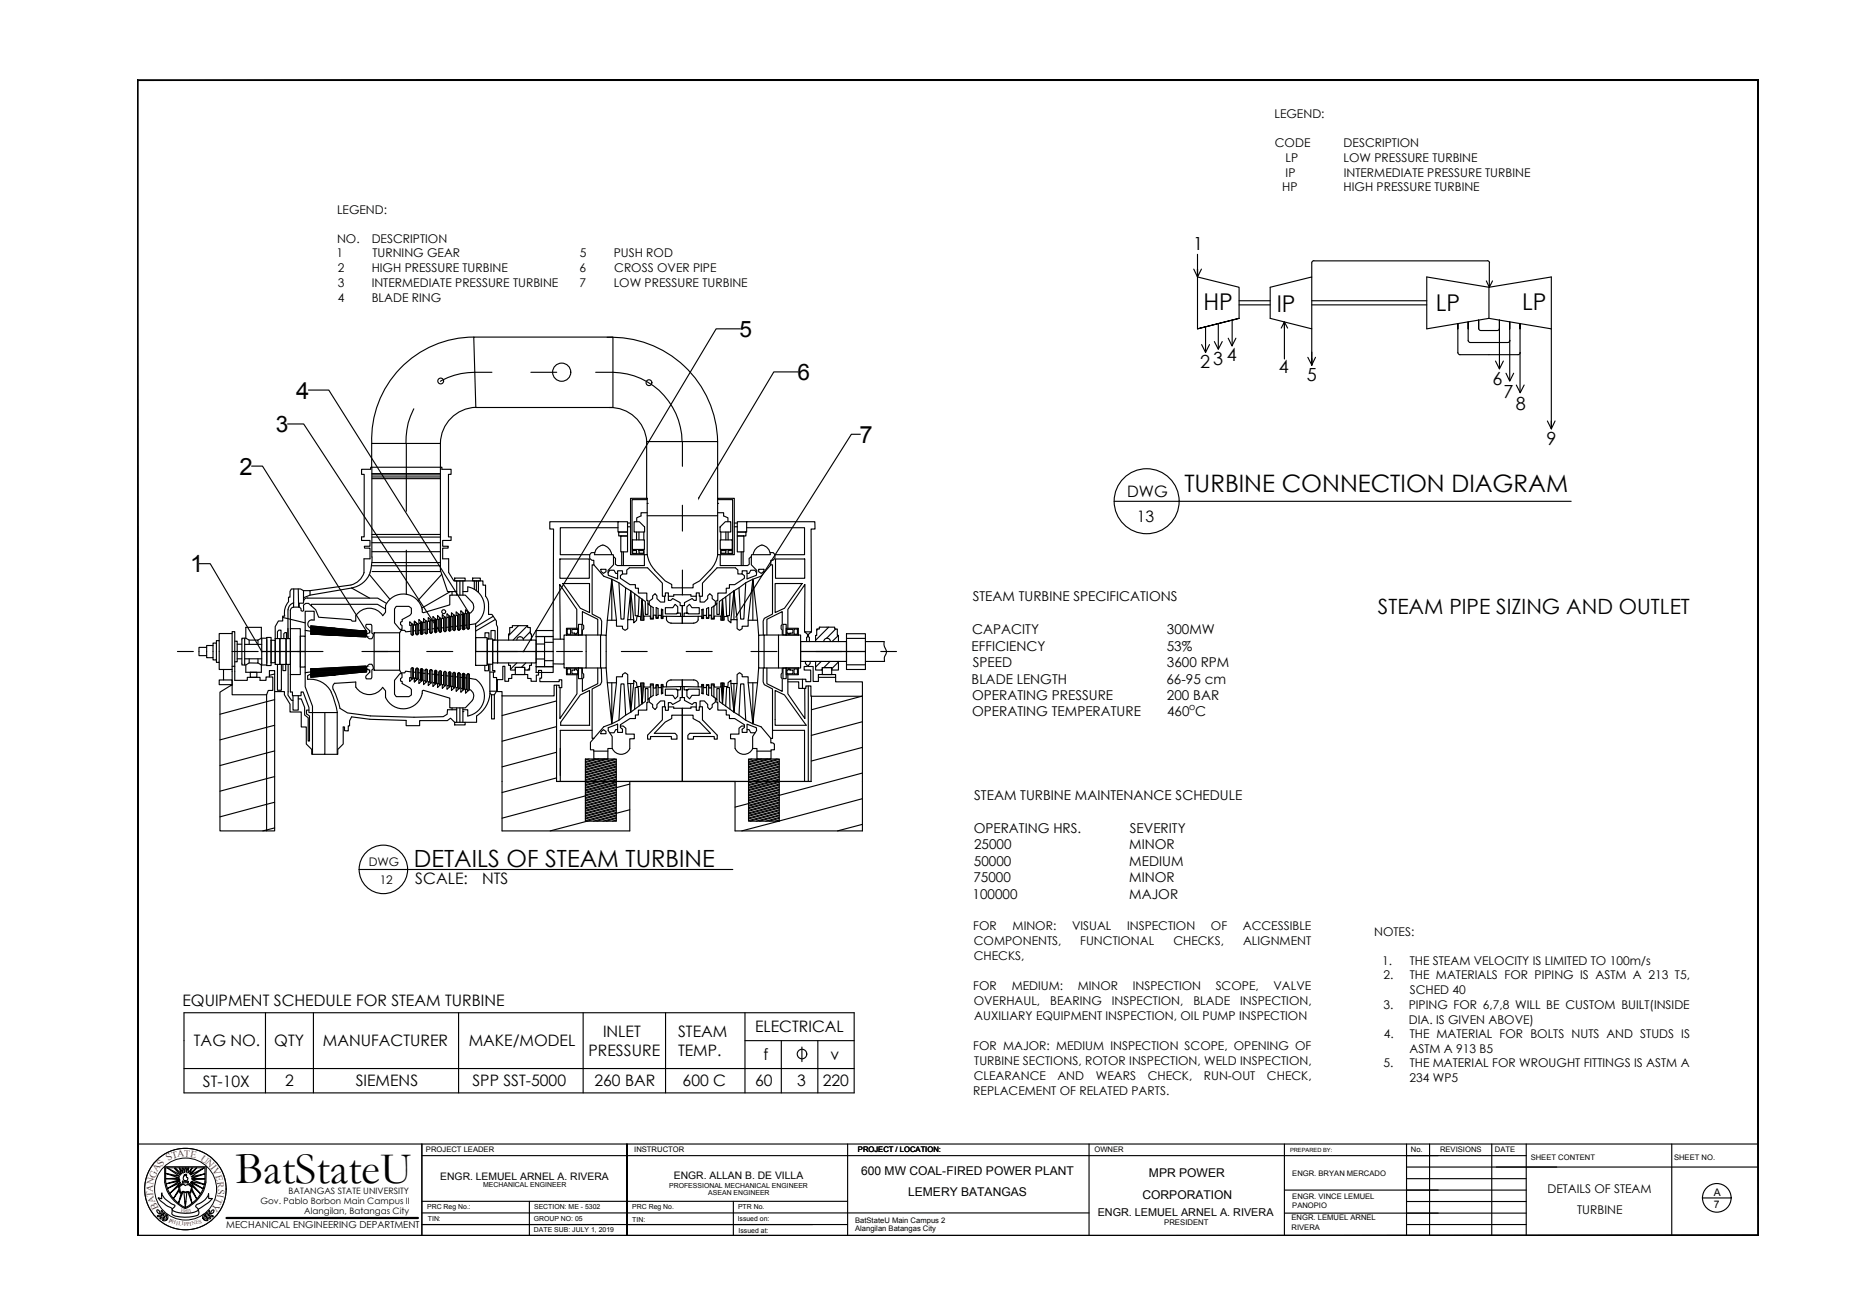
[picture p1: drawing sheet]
<svg xmlns="http://www.w3.org/2000/svg" width="420mm" height="297mm" viewBox="0 0 420 297" stroke-linecap="round" stroke-linejoin="round" font-family="sans-serif">
<!-- layer: WALL -->
<path d="M31 279.4h366.4l-.1-.2zM31.2 279.2h366.1l-366.3 .2zM31 18v261.4l.2-.2zM31 18l.2 .2v261zM31 18l.2 .2 366.2-.2zM31.2 18.2l366.2-.2-.1 .2zM397.4 18l-.1 .2 .1 261.2zM397.3 18.2l.1 261.2-.1-.2z" fill="#000" stroke="#000" stroke-width=".23"/>
<!-- layer: SHEET -->
<g fill="none" stroke="#000" stroke-width=".25">
<path d="M31 258.6h366.4M95.3 258.6v20.8M191.6 258.6v20.8M246.1 258.6v20.8M290.3 258.6v20.8M317.9 258.6v20.8M323.1 258.6v20.8M337.2 258.6v20.8M344.9 258.6v20.8M377.8 258.6v20.8M95.3 274.2h150.8M95.3 261.2h249.6"/>
<path d="M95.3 276.8h96.3M95.3 271.6h96.3M141.7 279.4v-20.8v20.8M165.7 271.6v7.8M290.3 274.2h54.6M290.3 269h54.6M317.9 266.4h27M317.9 263.8h79.5M317.9 276.8h27M317.9 271.6h27M384.7 270.8h6.5"/>
<circle cx="388" cy="270.8" r="3.2"/>
</g>
<!-- layer: 0 -->
<g fill="none" stroke="#000" stroke-width=".25">
<path d="M296.9 59h39.2M297 58.9l-.5 .3v.2v3.2M336.2 58.9l.4 .3v.2M336.6 59.4v5.5l.7-1.4M272.5 73.9v5.7M275.4 73.2v5.7M278.5 72.4v5.8M280 72v-7.1l-9.3-2.3v11.7l9.3-2.3-9.3 2.3M280 68.9h7.1M280 68h7.1M287.1 64.9l9.4-2.3v11.7l-9.4-2.3zM289.6 74.2l.7-1.4v8.4"/>
<path d="M290.3 74.2v-1.4l.7 1.4M296.5 68.9h26M296.5 68h26M296.5 74.3v8.3M329.5 74.3v-1.1v6.5M329.5 79.7l.2 .4 .3 .1h13.1l.3-.1 .2-.4M331.8 74.3v-1.5v4.2l.3 .4h8.7h.2l.3-.5M334.2 74.3v-2v2l.2 .4h4.3l.2-.5v-1.9v2M335.9 63.5l.7 1.4M336.5 64.9l-14-2.3v11.7l14-2.3v-7.1l14.1-2.3v11.7M336.5 72l14.1 2.3v22.6M341.2 74.3v-1.5v4.2"/>
<path d="M343.5 74.3v-1.1v6.5M36.1 274.3h.1l-.1-.4-.4-.4h-.2l.1 .6 .5 .3M36.1 275.3l.7-.2 .3 .1a.54 .54 0 0 1-1 .1zM36.5 269.8v1.2l-.7-.2M36.6 269.7a5.8 5.8 0 0 0 3 2.9l-.7 .9a6.3 6.3 0 0 0 5.9 .1v-.3l-.5-.5v-.4a3.9 3.9 0 0 0 2.8-2.6l.1 1.1h.8a7.7 7.7 0 0 1-3.1 2.4l.1 .8a.64 .64 0 0 1-.7 .7 7.9 7.9 0 0 1-5.4-.3l-.1-.2a1 1 0 0 0 .1-1.1 1 1 0 0 0-1-.5l-1.6-1.3-.6-.6h.2M36.6 274.8l-.5 .2-.5-.1a.79 .79 0 0 1 .9-.1M36.6 269.7h-.1M36.7 274.6a.72 .72 0 0 1-.2-1l.3 .5-.1 .6M36.8 275.7l.6-.2 .3 .2-.4 .3-.5-.1zM37.2 263.7v3.6a7.8 7.8 0 0 0 4.7 5.9 7.8 7.8 0 0 0 4.6-5.9l.1-3.6M37.2 275.1l.2-.5-.3-.5a.79 .79 0 0 0 .2 1M37.4 264a8 8 0 0 0 3 8l1.7 1"/>
<path d="M37.9 275.5v-.8l-.2-.1a.75 .75 0 0 0 .2 .9M40.4 268.8l-1.2 2.1 1.3-1.7M40.6 268.2a1 1 0 0 1 1.4-.2l.1-.2a.82 .82 0 0 1 1.1 .4h.1v.1l-.3 1.3-.4-.2-.7 .1a.62 .62 0 0 0-.9 .1l-.2-.1zM41.2 267v.3l.3 .1 1.1-.1v-.2l-1.4-.1M41.3 269.5l-.9 2.5 .6-2.3M41.3 267.6l-1 .4 .5 1.7 .5-.2 1.8 .2 .3-1.7-.2 .1-.7-.4M41.3 267.3v.4M41.7 265.5l.3 .3 .1-.4v.6l.4 .4a.57 .57 0 0 1-.9 .4 .57 .57 0 0 1 .1-1zM41.8 271.6h.2M41.8 271.7h.2M41.8 272h.2M41.8 271.9h.2"/>
<path d="M42.2 269.5l-.3 3.5-.3-3.4M42.5 267.3v.5M42.5 269.6l.9 2.4-.5-2.3M42.8 267.5l2.6 2.4-2.3-2.6 2.8 1.4-2.7-1.6 3 .7-2.8-1.1 2.9-.2-3-.1 3-1.1-3.1 .7 3-2-3.1 1.6 1.4-1.6-1.7 1.4 .6-1.4-.9 1.2 .1-1.2h-.1l-.4 1v-1h-.3l-.1 1-.3-1-.3 .1 .3 1.1-.9-1.2 .5 1.4-1.4-1.4-.2 .1 1.4 1.5-3-1.6 2.8 1.9-3.3-.7 3.3 1.1-3.1 .1 3.2 .3-3.2 .9 3.2-.6-2.9 1.7 3-1.4-2.4 2.5 2.6-2.2M43.4 268.7l1.1 2.3-1.3-2M45.9 275.5a.79 .79 0 0 0 .2-1l-.3 .5 .1 .5M46 275.6l.5 .3 .5-.1a.79 .79 0 0 0-1-.1M46.3 264a7.9 7.9 0 0 1-2.9 8l-.8 .6-.9 .4M46.5 275.1l.1-.1a.5 .5 0 0 0 0-.8l-.2 .6 .1 .3M46.7 275.2h.7l.2 .2a.63 .63 0 0 1-1-.1zM47.2 273.7l.1-.1a.72 .72 0 0 1-.2 1l-.1-.5zM47.2 274.8l.5 .2h.5a.79 .79 0 0 0-1-.2"/>
<path d="M47.7 274.3l-.1-.1a.61 .61 0 0 1 .7-.7l-.1 .6-.6 .3"/>
</g>
<!-- layer: stair -->
<g fill="none" stroke="#000" stroke-width=".23">
<path d="M37.2 263.7h9.4M37.4 264h8.9"/>
<circle cx="41.9" cy="268.8" r="9.2"/>
<circle cx="41.9" cy="268.8" r="7"/>
</g>
<!-- layer: texts -->
<path d="M51.2 275.3h43.3" fill="none" stroke="#000" stroke-width=".51"/>
<!-- layer: .1 -->
<path d="M141.7 258.6v20.8M119.6 271.6v7.8" fill="none" stroke="#000" stroke-width=".25"/>
<!-- layer: MAIN LINE -->
<g fill="none" stroke="#000" stroke-width=".25">
<path d="M270.7 57.5v5.1v-1.8v1.8l.8-1.8M107.1 76.2h31.4v15.9h-31zM107.1 76.2a23.1 23.1 0 0 0-23.1 24M137.2 76.3a24 24 0 0 1 25 23.5M167.3 74.3h-5.4l-43.6 72.9M269.8 60.8l.9 1.8M271.6 77.9l.9 1.8 .9-1.8M274.5 77.2l.9 1.8 .8-1.8M277.6 76.5l.8 1.7 .9-1.7M296.5 79.6v3v-1.5M338.9 74.3v9.1M341.2 77v9.1"/>
<path d="M343.5 79.7v9.1M65 95.8h3.6l30.9 47.1M69.7 88.2h4.6l31.8 50.4v3.3M93.5 92.4a15 15 0 0 0-1.7 7.8M107.6 92.1a8.3 8.3 0 0 0-8.1 8.1M111.2 84.2a22.7 22.7 0 0 0-10 1.1l-1.7 .9M120 84.2h5.8M134.6 84.2a21.6 21.6 0 0 1 10.2 1.4 15.9 15.9 0 0 1 9.3 14.2M137.7 92.1a8.3 8.3 0 0 1 8.5 7.7M154.2 99.8v5.6M180.4 84.1h-5.5l-17 28.5M194.5 98.2h-2.1l-25.9 40.9"/>
<path d="M295.6 80.8l.9 1.7 .8-1.7M338 81.6l.9 1.8 .9-1.8M340.4 84.4l.8 1.7 .9-1.7M342.7 87l.9 1.8 .9-1.8M349.7 95.2l.9 1.7M350.6 95.2v1.7l.9-1.7M56.9 105.4h2.4l23.5 37.3M84 107.1h15.5M84.1 107.4h15.4M84.1 107.8h15.4M84.1 108.2h15.4M91.8 100.2v15.4"/>
<path d="M139.7 117.9h-15.4v1.7h.8l-.1 22.9M139.7 117.9h2.1v2.4h-2.1zM139.7 119.3h-13.1v6.1h6.7M141.8 118.2h.7M141.8 119.1h.7M142.5 112.6h3.8v12.8h-3.8zM143.3 117.9h1.2l1.2 1.2v1.2h-2.4zM146.1 112.6v-12.8h16.1v12.8M146.3 112.9h-3.5v12.3h2.7v-1M146.3 115.9h-1.4v.7l-1 .5v.8M146.3 113.8h.1M146.3 116.6h15.9"/>
<path d="M154.2 114.2v5.9M162.2 112.6h3.8v12.8h-3.8zM162.2 112.9h3.4v12.3h-2.7v-1M162.2 115.9h1.3v.7l1 .5v.8M162.2 113.8h.1M163.9 117.9h1.3v2.4h-2.5v-1.2zM166 118.2h.6M166 119.1h.6M168.8 117.9v2.4h-2.2v-2.4h17.6v1.7h-.9l.1 23.2M168.8 119.3h13v6.1h-6.7M251.8 113.3h103.3M45 127.4h2.5l11.7 19.8"/>
<path d="M63.9 139.6l5.1 1.2M64.3 139.3h-.4v1.1h-1l-.7 1.2v2.8M65.1 137.8v6.6M65.2 136v-1h.3v-1.3l.3-.6h2.1l.7 .4v2.9h-1v.8M65.2 136a3.8 3.8 0 0 0-.9 3.2M65.6 138v4.1M66.3 137.2a.78 .78 0 0 0-.7 .9M66.4 137.2h1.3l.3 .4v.4l.3 .2 .3-.2v-1.2l.5-.4h.6l1.6 1.4 .7 1.7 7.3 .6 .3 .3h.8v-1.2M66.4 136.3a1.67 1.67 0 0 0-1.3 1.5M66.4 133.1v4.1M67.4 133.1l.1 4.1M68.6 133.5h1.5v1l-1.5 .6"/>
<path d="M69.5 135.2h15.9l1.9 1.2M69.6 135.2l-.7 .1-.3 .6M70.1 134.5l9.4-1.6 4 2.3M70.4 136.9v-.3h14.9l1.8 1.1M79.3 132.2l-9.2 1.3M79.3 132.2a4.2 4.2 0 0 0 3-2.7v-3.2h1.3v-2.4h-1.2v-.4h1.2v-1.3h-1.9v-.8h.6v-14.2h-.6v-1.1h2.1v-.5h16.1v.5h2.1v1.1h-.6v14.2h.6v.8h-2v1.3h1.3v.4h-1.3v2.4h1.4v3.1l1.2 1.9h6.5v1h.6v2.4l.7 1.3v.9M83.5 129.8l4.6 5.7M83.7 129.5a5.4 5.4 0 0 1-4.2 3.4M84 125.9v-25.7h15.5v28.7l1.6 4.8h2.1M84 122.7h15.5M84.1 125.9l-.1 1.8-.4 1.7M84.1 120.8h15.4"/>
<path d="M84.1 121.4h15.4M84.1 124.7h15.4M84.1 127.2h15.4M84.1 127.9h15.4M84.1 129.2h15.4M89.5 137.1h2.9l.6 .4v1.2l-.4 .4-1.7 .9v.5l-.4 .1v.6l.4 .2v.9h-.5l-1.2-1.5v-3.1zM91.8 124.4v10M99.8 140v2.7M99.8 129.8l-5.4 6M100.3 139.8l.3-.3 .3 .3M100.8 139.8v2.7M101.4 139.6l.2-.3 .3 .3"/>
<path d="M101.8 133.7l-6.5 3.8M101.9 139.6v2.8M102.2 133.7v.8M102.4 139.4h-.4v-.9l.7 .6v3.5M102.4 139.2l.4-.1 .1 .2v3l-.2 .2-.3-.2zM102.8 130.7h2.3v.6h-2.3zM103.2 131.3v3.2M103.4 139.1l.3-.2 .3 .2M103.9 131.3v3.2M104 139.1v3.1M104.5 138.9h-.3v-.9l.5 .6v3.7M104.5 138.8l.4-.1 .1 .2v3.2l-.2 .2-.3-.3z"/>
<path d="M104.6 133.7h1.1v-1a4.6 4.6 0 0 1 3.7 3.5 4.6 4.6 0 0 1-1.9 4.8M104.6 131.3v3.2M105.5 138.7v3.2M106.1 138.7a1.63 1.63 0 0 0 .6-2.5l-1.5-1.7h-3.5v2.2l-6 1.8-.3-.1a4.3 4.3 0 0 0-3.5-4.1 4.3 4.3 0 0 0-4.8 2.6v1.5l-.6 .7a3.6 3.6 0 0 0-6.1 .1M106.1 138.7l-.3-.3-.2 .3h-.4v-.9l.6 .6v3.8M106.8 130.7h1.8v.6h-1.8zM107.2 131.3v1.9M107.7 131.3v2.3M108.1 131.3v2.6M110.4 136.9v2h.8l1 1.5v.8l.3 .5v3.6M111.5 139.3l-4 2.4M126.5 126.4h6.7v4.3h-6.7z"/>
<path d="M127.2 131.9h6v6.6l-2-1zM134.2 127.7h-.4v11.1l1.9 1 .3 .6-.1 3.2M134.2 127.7l2.3 2.6 3.4 1.4 5.2 3.8M134.4 124.9h-.7l-.4 .5v.8l.5 .5h.4v1M135.8 128.7h1.2v.5l-.6 .4-.6-.4zM136.2 123.2a2.56 2.56 0 0 1 2.1 2.2M136.3 123.2a2.22 2.22 0 0 0-1.9 2.2h4.2l.1 .4 .4 .4v1.4l.4 .2h6.1v-2.4M137.4 129.5l.4-.6h1l.4 .7h.4M138.3 130.9l1 9.3M138.7 125.8v1.9l-1.3 1.2 .1 1.1 2.1 .9v-1.9h1.1v.8h1v-.9l.6-.5h4.1l3.3 3.4v3h.7v-.8h.7v.8h1.2v-.3h3.8v.3h1.3v-.8h.6v.8h.8v-3l3.3-3.4h4.1l.6 .5v.9h.9v-.8h1.1v1.9l2.2-.9v-1.1l-1.2-1.2v-1.9M139.8 120.3h2v.9h-2zM139.9 131.7l.4 8.3h.7l.4-7.1"/>
<path d="M140.3 121.2h1.5v3.6h-1.5zM140.5 124.8v3M140.7 129.8l-.5 .3v.6l2.2 1.5h1.2v.8h.7v1.1h1.9v1.7l.2-.1v.7M140.9 124.8v3M142.6 133.6l.6 6.5M142.9 122h2.7v2.2h-2.7zM143 124.5h.9v.6h-.9zM143.4 134.2l.2 5h.6l.3-4.2M143.9 120.3v1.7M143.9 124.2v.3M144.4 124.5h1.1v.6h-1.1zM144.4 120.3v1.7"/>
<path d="M144.4 124.2v.3M145.1 135.5l.8 .5v2.9h.5v-2.5l.7 .6M145.1 135.5l.4 4.7M145.5 120.3v1.7M146.3 125.4l.5 1.6 .8 1.4 2.7 2.9 1.5 .8v.8h2.4M147.1 137l.5 .3v2.5h-.5zM148.3 137.3l.4 .3v2.1h-.4zM149.5 137.7l.3 .1v2h-.3zM150.2 134.8v1.3h-.9l-.8-.8v-.6l-.4-.5-.6 .5v.6l-.8 .6v.8M150.6 139.3h7.2M151.1 134.8v.9h.5l.4-.4 1.7 .9v.7h.5v4M153.2 138.6v-1.4l-.6-.6-.5 .8h-1.7v1.4h2.6v-.2h.8v.8"/>
<path d="M154.2 128.9v5.6M155.3 138.6v-1.4l.5-.6 .6 .8h1.6v1.4h-2.5v-.2h-.9v.8M157.4 134.8v.9h-.5l-.5-.4-1.7 .9v.7h-.5v4M158.2 134.8v1.3h1l.7-.8v-.6l.5-.5 .6 .5v.6l.7 .6v.8M158.6 137.8l.3-.1v2.1h-.3zM159.7 137.6l.5-.3v2.4h-.5zM160.5 128.9l-2.4 2.4-1.5 .8v.8h-2.4M160.8 137.3l.5-.3v2.8h-.5zM162.2 125.4l-.7 2.1-1 1.4M162.8 122h2.7v2.2h-2.7zM162.9 124.5h1.2v.6h-1.2zM162.9 120.3v1.7"/>
<path d="M163.3 135.5l-.7 .5v2.9h-.6v-2.5l-.7 .6M163.3 135.5l-.3 4.7M164.1 120.3v1.7M164.1 124.2v.3M164.6 124.5h.9v.6h-.9zM164.6 120.3v1.7M164.6 124.2v.3M165 134.2l-.1 5h-.7l-.2-4.2M165.9 133.6l-.7 6.5M166.6 120.3h2v.9h-2zM166.6 121.2h1.5v3.6h-1.5zM167.5 124.8v3"/>
<path d="M167.7 129.8l.5 .3v.6l-2.2 1.5h-1.1v.8h-.8v1.1h-1.9v1.7l-.2-.1v.7M168 124.8v3M168.5 131.7l-.4 8.3h-.7l-.4-7.1M170.2 130.9l-1.1 9.3M171 129.5l-.4-.6h-.9l-.4 .7h-.5M171.5 128.7h1.1v.5l-.5 .4-.6-.4zM172.2 123.2a2.22 2.22 0 0 1 1.9 2.2h-4.2l-.1 .4-.5 .4v1.4l-.3 .2h-6.2v-2.4M172.2 123.2a2.56 2.56 0 0 0-2 2.2M174 124.9h.8l.3 .5v.8l-.4 .5h-.5v1M174.2 127.7h.4v11.1l-1.9 1-.2 .6v3.2M174.2 127.7l-2.2 2.6-3.5 1.4-5.2 3.8M175.2 131.9h6.1l-4 5.6-2.1 1z"/>
<path d="M175.3 126.4h6.6v4.3h-6.6zM40.1 147.3h3.6M45 146.3h1.7v1.9h-1.7zM46.7 146.3v-.4h1.4v2.8h-1.4v-.5M48.1 145.9v-.5h.8v3.8h-.8v-.5M48.9 145.4v-.6h.6v4.9h-.6v-.5M49.5 144.8v-1.6h3v4.1M50.5 151.3v2.4h2v1.1l-2.8 1.7v31.3h10.6M50.5 153.7h-1v1.1h3M52.5 143.2v-.4h.6v11h2.8v-.7h2.9v.7h1.3v-.8h1.6v3.1h-1.1l-.3 1h-7.8v-5.8M52.5 147.3v4h-3v-1.6M52.5 154.9l-.4 .1"/>
<path d="M52.5 150.6h.6M52.5 147.3h5.8M53.1 144.9h.5v4.7h-.5M53.6 145.6h1M53.6 148.9h1M55.3 144.3v6M55.3 145.7h3.9M55.3 148.9h3.9M55.6 144.3h-.9v6h.9M56.3 144.7h2v1M56.3 148.9v1l-.7 .4v1.7h3.5v-1.7l-.8-.4M56.6 152h1.5v1.1h-1.5z"/>
<path d="M58.3 144.7l.8-.4v-2.5h-3.5v2.5l.7 .4v1M58.3 148.9v1h-2M59.1 144.3h1.2M59.1 150.3h1.2M59.2 144.3v3h1.1v-2.7M60.3 144.1h1v3.2h-1zM60.3 149.9v-2.6h-1.1v3M60.3 147.3h1v3.2h-1zM60.9 153v-1.4h1.2v4.7M61.3 144.7h.9v2.6h-.9zM61.3 147.3h.9v2.5h-.9zM62.1 158.2l-12.4 3.3"/>
<path d="M62.1 156.3h2.2v.8l1.2 2.1v1.8h2.6v3.3h1.1v3.9l1.3 1.2v1.1h2.9v-9.3M62.1 156.3v31.5h-1.8v-30.7M62.1 152.4l-1.2 .3M62.2 144.4h1.1v2.9h-1.1zM62.2 147.3h1.1v2.9h-1.1zM62.7 144.4v-1.6l.3-.3h.5v1.9M62.7 150.2v5.8h.9v-5.8M63.3 144.4h1.4v2.9h-1.4zM63.3 147.3h1.4v2.9h-1.4zM63.9 150.2v1.4h.7v-1.4M64.1 144.4v-1.1l.3-.3h.3v1.4M64.7 144.4h.9v2.9h-.9z"/>
<path d="M64.7 147.3h.9v2.9h-.9zM65.1 142.1v2.3M65.1 150.2v6.9l.8 1.2h.3v2.2h1.2v-3.2M65.6 142.1h2.3v5.2h-2.3zM65.6 147.3h2.3v5.2h-2.3zM66.2 157.3v1M67.2 147.3h5.8M67.4 158h.7l.7 1.9v1.7l.9 .7v5.2h.2v-5.7l-.6-.4v-.9h.5M67.9 143.8h1.1v3.5h-1.1zM67.9 147.3h1.1v3.5h-1.1zM69 150.8v1.3M69 142.5l1.2 .2"/>
<path d="M69.6 153.6a5.3 5.3 0 0 1 5.3 2.9M70.2 152.4l-.7 .3v.9M70.2 151.9l-1.2 .2v3.1l1.6 4.4v1.5h-.8v-1.2l-1.3-3.5h-.5v.9h-1.9v-.9h-.5v-3.9M70.5 140.2h.5v-2h-2v5.6M70.5 140.1a.95 .95 0 0 0-.9 .8 .95 .95 0 0 0 .7 1.1M74.9 156.5l.9 2.5 .4 2M75.7 154.4a1.3 1.3 0 0 0-.1 2l.7 1.8 .5 1.9M75.7 154.5l4.7-.3v1.2M80.4 155.3a3.6 3.6 0 0 0 6.1 .1l.6 .8v1.5M81.8 147.3h5.9M82.8 141.1h1.1l.1 .3v1.7l.4 .2-.4 1.1h-.5l-.6-.5v-.6l.7-.3v-.4l-.9-.8zM82.9 143.3v-.6l-12.7-1.2v1.8l12.7 .6"/>
<path d="M82.9 150.7l.6-.5h.5l.3 .5 .1 .5-.4 .2v1.7l-.1 .4h-1.1l-.1-.7 .9-.9v-.4l-.7-.2zM82.9 150.7l-12.7 .5v1.9l12.7-1.3v-.5M84.6 143h5.7v4.3h-5.7zM84.6 147.3h5.7v4.2h-5.7zM87.1 157.7a4.3 4.3 0 0 0 4.8 2.5 4.3 4.3 0 0 0 3.5-4l.3-.2 6 1.8v2.2h3.5l1.5-1.6M90.3 151.5l.3 .6h.9l.2-.4 1.2 .2M90.4 152.3h.5v.9l-.4 .2v.6l.4 .1v.4l1.7 1 .4 .4v1.2l-.6 .4h-2.9l-.3-.6v-3.1zM92.9 143.3v-1.9h-.3v-.9l.6 .6v2.5M92.9 142.7l-1.2 .1-.2-.3h-.9l-.3 .6M92.9 141.4l.3-.3 .3 .3M92.9 143.3l.3 .3 .3-.3M92.9 153.2l.3 .3 .3-.3"/>
<path d="M92.9 151.2l.3-.3 .3 .3M93.2 151v2.5l-.6 .6v-.9h.3v-2M93.4 141.4v1.9M93.4 151.2v2M93.4 151.9l.6 .1M93.7 140.4v.9h.3v1.9v-1.9h-.3v-.9l.5 .6zM94 151.3v2h-.3v.9l.5-.6-.5 .6v-.9h.3zM94 142.6h-.6M94 141.2l.3-.2 .2 .2v2M94 143.2l.3 .3 .2-.3M94 153.3l.3 .3 .2-.3M94 151.3l.3-.3 .2 .3v2"/>
<path d="M94.2 141v2.5M94.2 151.1v2.5M94.5 152.1h.5M95 140.9h-.3v-.9l.6 .6v2.8M95 153.6l.3 .3 .3-.3M95 151.4l.3-.2 .3 .2M95 142.5h-.5M95 140.7l.4-.1 .2 .3v2.2l-.3 .3-.3-.3zM95.3 151.2v2.8l-.6 .5v-.8h.3v-2.2M95.6 151.5v2.2M95.6 152.2h.5M96.1 140.7l.2-.3 .3 .3"/>
<path d="M96.1 143l.2 .3 .3-.3M96.1 143v-2.3h-.4v-.9l.6 .6v2.9M96.1 142.4h-.5M96.1 151.4l.4-.1 .1 .3v2.3l-.3 .2-.2-.2zM96.3 151.3v2.9l-.6 .6v-.9h.4M96.4 147.3h5.9M96.6 140.7v2.3M96.6 152.3l.5 .1M97.1 140.4l.3-.2 .3 .2v2.5M97.1 142.9l.3 .2 .3-.2M97.1 140.5h-.3v-.9l.6 .6v3M97.1 140.5v2.4"/>
<path d="M97.1 142.2l-.5 .1M97.2 151.5l.3-.1 .2 .3v2.4l-.3 .3-.3-.3zM97.4 151.4v3l-.6 .6v-.9h.3M97.7 152.4h.5M98.2 140.2l.3-.2 .2 .2M98.2 140.3v2.4l.3 .3 .2-.3M98.2 140.3h-.4v-.9l.6 .6v3M98.2 154.3l.3 .3 .2-.3M98.2 151.8l.3-.3 .2 .3M98.2 142.1l-.5 .1M98.4 151.6v3l-.6 .6v-.9h.4v-2.5M98.7 142.7v-2.4v2.4"/>
<path d="M98.7 151.8v2.5v-2.5M98.7 152.5l.5 .1M99.2 140v2.7M99.2 142l-.5 .1M99.2 140l.3-.3 .3 .3M99.2 142.6l.3 .3 .3-.3M99.2 140h-.3v-.9l.6 .6v3.2M99.2 154.5l.3 .3 .3-.3M99.5 151.6v3.2l-.6 .6v-.9l.3 .1M99.8 151.9v2.7M99.8 152.7h.5M99.8 151.9l-.3-.3-.3 .3v2.7"/>
<path d="M100.3 142.5v-2.7h-.3v-.9l.6 .6v3.3M100.3 141.9h-.5M100.3 142.5l.3 .3 .3-.3M100.3 154.7l.3 .3 .3-.3M100.3 152l.3-.2 .3 .2M100.6 151.8v3.2l-.6 .6v-.8h.3v-2.7M100.8 152.1v2.7M100.8 152.7l.5 .1M101.3 142.4v-2.8h-.3v-.9l.6 .6v3.4M101.3 141.8h-.5M101.4 142.4l.2 .3 .3-.3M101.4 155l.2 .2 .3-.2"/>
<path d="M101.4 152.1l.2-.3 .3 .3M101.6 151.9v3.4l-.6 .5v-.8h.3v-2.9M101.9 152.1v2.9M101.9 152.9h.5M102.4 155.2l.3 .2 .2-.2M102.4 141.6l-.5 .1M102.7 152v3.5l-.7 .6v-.9h.4v-2.9l.3-.3 .2 .3v2.9M102.9 153h.5M103.4 142.2l.3 .3 .3-.3M103.4 142.2v-3.1h-.3v-.8l.6 .6v3.6M103.4 141.5l-.5 .1M103.5 152.2l.3-.1 .2 .3v3l-.3 .3-.3-.3z"/>
<path d="M103.7 152.1v3.6l-.6 .6v-.9h.3M104 153.1l.5 .1M104.5 141.4l-.5 .1M104.5 152.4l.4-.1 .1 .2v3.1l-.2 .3-.3-.3zM104.7 152.2v3.7l-.5 .6v-.9l.3 .1M105 153.2l.5 .1M105.5 152.6v3.3M105.5 141.3l-.5 .1M105.6 141.9l.2 .3 .3-.3M105.6 155.9l.2 .2 .3-.2a1.62 1.62 0 0 1 .6 2.4M105.6 152.6l.2-.3 .3 .3M105.8 152.4v3.7l-.6 .6v-.9l.4 .1"/>
<path d="M106.1 153.3a3.2 3.2 0 0 1 3.1 2.3 4.6 4.6 0 0 1-3.5 6.2M106.1 141.2l1.4-.2v6.3M106.1 152.6v3.3M107.5 144.1h2.6v3.2h-2.6zM107.5 147.3h2.6v3.1h-2.6zM109.6 144.1v-1.1h.9v1.4h-.4M110.1 144.4h1.3v2.9h-1.3zM110.1 147.3h1.3v2.9h-1.3zM110.4 150.2v1.4h-.8v-1.2M110.7 150.2v6.2M110.8 156.4a6.6 6.6 0 0 1-3.1 5.4M111 144.4v-1.9h.9v2.2h-.5"/>
<path d="M111.1 157.1v5.4h.6v-5.4M111.1 147.3h5.9M111.4 144.7h1.1v2.6h-1.1zM111.4 147.3h1.1v2.6h-1.1zM111.4 150.2v1.4h.5v.3h-1.2M111.5 151.9v1.3h.7v3.1h-1.5M111.9 140l-4.4 2.7M112.2 156.3l-.5 .8h-.6l-.4-.4M112.5 144.7h8.7v2.6h-8.7zM112.5 147.3h8.7v2.6h-8.7zM113.5 157.3v30.5h28.8v-11.1h23.8v11.1h28.8v-30.4M113.6 150.6h.5v3.4h.8v-.6h.8v-.9h3.6v.9h.7v.6h1.2v-1.4h.5v-1h.7v1.7h-.4v.8h4.4v-.4h.6v1.7h-.6v-.5h-1.2v2.4h-11.7v-1h-1.1v-2.7h1.2z"/>
<path d="M114.9 144.7v-1.4h.3v-1.4h.6v-.5h3.5v.5h.6v1.4h.2v1.4M114.9 149.9v.5h.5v1.1h1.1v-.6h2.1v.6h1.1v-1.1h.4v-.5M116.5 150.9h2.1v1.6h-2.1zM116.8 144.7a.74 .74 0 0 1 .8-.8 .74 .74 0 0 1 .7 .8M116.8 149.9l-1.4 1.4M117.2 141.4l-2.3 2.3M118.8 149.9l-1 1M119.2 141.4l-3.2 3.3M119.7 151l-.4 .5M119.9 142.8l-1.6 1.6M120.1 144.6l-.1 .1M121.2 143.9h3.8v3.4h-3.8z"/>
<path d="M121.2 142.5h3.8v1.4h-3.8zM121.2 147.3h3.8v3.4h-3.8zM121.2 150.7h3.8v1.3h-3.8zM121.2 145.6h1.9M121.2 149h1.9M123.1 143.9v6.8M123.1 145.2h1.9M123.1 149.4h1.9M125 144.5h2.5v5.6h-2.5M125.8 147.3h5.8M125.8 158.5l-12.3 3.3M125.8 154.9v21.8h57.5l.1-19.3"/>
<path d="M127.5 144.5v-.9h5v7.4h-5v-.9M128 142h2.7v1.6h-2.7zM128 151h2.7v1.5h-2.7zM128.2 142.2h.8v1.2h-.8zM128.2 151.2h.8v1.2h-.8zM129.3 142.3h1.3v.8h-.3v.3h-.4v-.3h-.6zM129.3 151.5h.6v-.3h.4v.3h.3v.8h-1.3zM130.4 142v-4.2l-3.9-5.7 .1 12.4M130.4 152.5v4.3l-3.9 5.6 .1-7M130.7 141.1h.8v2.5h-.8zM130.7 151h.8v2.4h-.8zM131.6 143.6v-1.1l.3-.3v-.8l-.3-.3v-2.8l3.5 1.7v3.6"/>
<path d="M131.6 151v1.1l.3 .3v.8l-.3 .3v2.8l3.5-1.7v-3.6M132.5 143.6h3.2v7.4h-3.2M135.7 143.6h1.3v7.4h-1.3M135.9 151l.1 3.1-.3 .7-1.9 .9v11.2h.4M137 151l.3 3.3h2v-1.3h1.4v-.5l.6-.4 .6 .4v2h1.3v-.7l.7 .5v.9h.9v-.8h.7v.9h1.5v-.7h.7v.9h.6v-.7h.5v.6h.7v-.7h.3v.6h.8v-.9a1.13 1.13 0 0 1 1.1-.7M137.3 140.2l1-9.3v9.3M137.3 154.3l1 9.3v-9.3M139.3 154.3l-1 9.3M140.4 147.3h5.9M141.9 140.1l.7-6.5v6.5M141.9 154.5l.7 6.5v-6.5M143.2 154.5l-.6 6.5"/>
<path d="M144.5 159.6l-.3-4.2h-.6l-.2 4.9M144.8 140.1l.3-4.6v4.7M145.1 154.4v4.7l-.3-4.7M145.1 159.1l-5.2 3.7-3.4 1.5-2.3 2.6M145.5 154.4l-.4 4.7M146.4 158.1v.7h-.2v1.7h-1.9v1.1h-.7v.8h-1.2l-2.2 1.4v.7l.5 .3v.8h-1.1v-1.9l-2.1 .8v.6l.3 .6h1l.4-.8h.4M146.7 157.8v.9l.8 .6v.6l.6 .5 .4-.5v-.6l.8-.8h.9v1.3M147.1 154.8h.5v2.4l-.5 .4zM147.1 157.6l-.7 .5v-2.4h-.5v2.9l-.8 .5M148.3 154.9h.4v2.1l-.4 .2zM149.5 154.8h.3v1.9l-.3 .2zM150.6 155.3h7.2"/>
<path d="M151.6 140.9h5.2M151.6 153.7h5.2M151.7 140.8a1.13 1.13 0 0 1-1.1-.7v-.8h-.8v.5h-.3v-.7h-.7v.7h-.5v-.7h-.6v.9h-.7v-.7h-1.5v.9h-.7v-.8h-.9v.9l-.7 .5v-.7h-1.3v2l-.6 .4-.6-.4v-.5h-1.4v-1.4h-2l-.3 3.4M153.8 155.2v.8h-.8v-.2h-2.6v1.4h1.7l.5 .8 .6-.6v-1.4M154.2 153.7v4h.5v.6l1.7 1 .5-.5h.5v1M154.2 153.7v4h-.5v.6l-1.7 1-.4-.5h-.5v1M154.6 155.2v.8h.9v-.2h2.5v1.4h-1.6l-.6 .8-.5-.6v-1.4M155.1 147.3h5.9M156.8 140.8a1.03 1.03 0 0 0 1-.7v-.8h.8v.5h.4v-.7h.7v.7h.5v-.7h.6v.9h.6v-.7h1.6v.9h.6v-.8h.9l.1 .9 .6 .5v-.7h1.4v2l.5 .4 .6-.4v-.5h1.4v-1.4h2.1l.3 3.4M158.6 154.8h.3v2.1l-.3-.2zM159.7 154.9h.5v2.3l-.5-.2zM160.8 154.8h.5v2.8l-.5-.4z"/>
<path d="M161.3 157.6l.7 .5v-2.4h.6v2.9l.7 .5M161.7 157.8v.9l-.7 .6v.6l-.6 .5-.5-.5v-.6l-.7-.8h-1v1.3M162 158.1v.7h.2v1.7h1.9v1.1h.8v.8h1.1l2.2 1.4v.7l-.5 .3v.8h1.1v-1.9l2.2 .8v.6l-.3 .6h-1l-.4-.8h-.5M163 154.4l.3 4.7M163.3 159.1l5.2 3.7 3.5 1.5 2.2 2.6v1h.5l.3 .3v1.3h-.7v2.1h-3.2v-2.4h-1v-2.7l.6-.8M163.3 154.4v4.7l.3-4.7M163.6 140.1l-.3-4.6v4.7M164 159.6l.2-4.2h.7l.1 4.9M165.2 154.5l.7 6.5M165.9 140.1v-6.5l.7 6.5M165.9 154.5v6.5l.7-6.5M169.1 154.3l1.1 9.3"/>
<path d="M169.7 147.3h5.9M170.2 140.2v-9.3l1 9.3M170.2 154.3v9.3l1-9.3M171.5 151l-.3 3.3h-2.1v-1.3h-1.4v-.5l-.6-.4-.5 .4v2h-1.4v-.7l-.6 .5-.1 .9h-.9v-.8h-.6v.9h-1.6v-.7h-.6v.9h-.6v-.7h-.5v.6h-.7v-.7h-.4v.6h-.8v-.9a1.03 1.03 0 0 0-1-.7M172.5 151v3.1l.2 .7 1.9 .9v11.2h-.4M172.7 143.6h-1.2v7.4h1.2M173.3 143.6v-3.6l3.5-1.7v2.8l-.3 .3v.8l.3 .3v1.1M173.3 151v3.6l3.5 1.7v-2.8l-.3-.3v-.8l.3-.3v-1.1M175.2 156.1l2.1 1 4.9 6.9h-7zM176 143.6h4.9v7.4h-4.9zM176 143.6h-3.3v7.4h3.3M177 141.1h.7v2.5h-.7z"/>
<path d="M177 151h.7v2.4h-.7zM177.7 142h2.7v1.6h-2.7zM177.7 151h2.7v1.5h-2.7zM177.9 142.3h1.3v.8h-.7v.3h-.3v-.3h-.3zM177.9 151.5h.3v-.3h.3v.3h.7v.8h-1.3zM178.1 142v-4.2l3.8-5.7-.1 10.7M178.1 152.5v4.3l3.8 5.6v-6.8M178.1 154.1h2.4v1.5h.9M178.1 153.5h3.3M179.5 142.2h.7v1.2h-.7zM179.5 151.2h.7v1.2h-.7zM180.9 145h10.4v2.3h-10.4z"/>
<path d="M180.9 147.3h10.4v2.2h-10.4zM182 150v-.5v.5l.5 .7h-.7v.8h1.4v2.6h-1.1v-.6h-.7v2.1h.7v-.5h1.2v2.3h11.6v-3.3h-6v-1M182.3 145v-.9l.2-.1v-.6l-.7-.6h1.6l-.7 .6v.6l.2 .1v.9M182.7 155.1v21.6M183.1 149.5v.5l-.4 .7h1.1v3.4h1.2v-1M184.3 145v-1.4h.3v-1.4h.6v-.4h3.5v.4h.5v1.4h.3v1.4M184.3 149.5v2h1.6v-.6h2.1v.6h1.5v-2M184.4 147.3h5.9M184.8 142.2l-.2 .3M185 152.5h3.9v.6h-3.9zM185.3 141.8l-.1 .1M185.6 149.5l-1.3 1.3"/>
<path d="M185.9 150.9h2.1v1.6h-2.1zM185.9 151.3l-.2 .2M186.2 144.9l-.1 .1M186.2 145a.74 .74 0 0 1 .7-.7 .74 .74 0 0 1 .8 .7M187.3 141.8l-3 2.9M187.6 149.5l-1.4 1.4M188.9 142.2l-2.1 2.1M189.5 143.6l-1.4 1.4M189.5 149.6l-1.5 1.6M191.3 143.3h4.3v4h-4.3zM191.3 147.3h4.3v4h-4.3zM191.3 144.3h4.3"/>
<path d="M191.3 150.3h4.3M194.7 157.4l-11.3 3M195.6 145h4.2a3.4 3.4 0 0 0 .6 2.3l-.1 .5a1.9 1.9 0 0 0-.4 1.7h-4.3M199.1 147.3h3.5M62.1 164l-12.4 3.3M62.1 169.8l-12.4 3.3M62.1 175.6l-12.4 3.3M76.2 161.1v9.4M76.3 161.1h-5.7v9.4M76.8 160.1l1.7 1.1 5.2 .6 9.9 .3 6.6-.1 .9-.5v-1.1h2.1M102.2 160v.4M102.8 163.3h2.3v.6h-2.3z"/>
<path d="M102.8 163.3l-1-1-.7 .6h-6.3v1.1h-3v-1.1l-8.2-.3-4.1-.5-.5 .8v1.2h-.3v1.1h-.8v-.9h-.3v3.9l-1.3 1.2v1.1h-2.9M103.2 160v3.3M103.9 160v3.3M104.6 160.9h.1M104.6 160.4h1.1v1.5M104.6 160v3.3M107.7 161.9v1.4h-2.6M125.8 164.3l-12.3 3.3M125.8 170.1l-12.3 3.3M125.8 175.9l-12.3 3.3M132.3 171.6h7v14h-7zM132.3 171.6h.1"/>
<path d="M133.2 171.6l-.9 .2M133.2 164v-7.9l-2 1-4.5 6.2v.7h6.6M133.8 165.1h-7.2v11.6M134.2 169.8h3.2M134.5 171.6l-2.2 .6M135.3 171.6l-3 .8M135.8 165.4l.6-.5 .6 .5v.5h-1.2zM136.7 171.6l-4.4 1.2M137.5 171.6l-5.2 1.4M137.8 165.7l.6 .8v2.7h-1v2.4h-3.2v-2.1h-.8v-1.7l.8-.9M138.4 169.2a2.14 2.14 0 0 0 2 1.3 2.14 2.14 0 0 0 1.9-1.3M138.9 171.6l-6.6 1.7"/>
<path d="M139.3 175.1l-7 1.9M139.3 175.7l-7 1.9M139.3 176.3l-7 1.9M139.3 175l-7 1.8M139.3 175.5l-7 1.9M139.3 176.1l-7 1.9M139.3 172.3l-7 1.8M139.3 171.7l-7 1.8M139.3 172.8l-7 1.9M139.3 173.4l-7 1.9M139.3 174l-7 1.9M139.3 174.6l-7 1.8"/>
<path d="M139.3 176.9l-7 1.9M139.3 177.5l-7 1.8M139.3 178.6l-7 1.9M139.3 179.2l-7 1.9M139.3 179.8l-7 1.9M139.3 172l-7 1.9M139.3 172.6l-7 1.9M139.3 173.2l-7 1.9M139.3 173.8l-7 1.8M139.3 174.4l-7 1.8M139.3 176.7l-7 1.9M139.3 177.2l-7 1.9"/>
<path d="M139.3 177.8l-7 1.9M139.3 178.4l-7 1.9M139.3 179l-7 1.9M139.3 179.6l-7 1.8M140.2 164.1h.7l.5 .5v1.3h2v1.1h-1.1v2.2M141.4 161.7l-.4-7.1h-.7l-.4 8.2M142.3 177.2l-28.8 7.8M154.2 161.7h2.4v.7l1.5 .8 2.5 2.6h-4.7l-.4 .4v.9h1.2v-.6h4.7v.6h.7v-.9l-3.3-3.5v-2.9h-.8v.8h-.6v-.8h-1.3v.3h-1.9v16.6M154.2 161.7h-2.4v.7l-1.5 .8-2.4 2.6h4.7l.4 .4v.9h-1.3v-.6h-4.7v.6h-.6v-.9l3.3-3.5v-2.9h.7v.8h.7v-.8h1.2v.3h1.9v16.6M166.2 169.2a2.14 2.14 0 0 0 1.9 1.3 2.14 2.14 0 0 0 2-1.3M167 161.7l.4-7.1h.7l.4 8.2M168.2 164.1h-.6l-.6 .5v1.3h-1.9v1.1h1v2.2"/>
<path d="M169.2 171.6h6.9v14h-6.9zM169.9 171.6l-.7 .2M171.1 169.8h3.2M171.3 171.6l-2.1 .6M172.1 171.6l-2.9 .8M173.5 171.6l-4.3 1.1M174.3 171.6l-5.1 1.3M174.6 165.1h7.2v11.6M175.7 171.6l-6.5 1.7M176.1 175.1l-6.9 1.9M176.1 175.7l-6.9 1.9M176.1 176.3l-6.9 1.9"/>
<path d="M176.1 174.9l-6.9 1.9M176.1 175.5l-6.9 1.9M176.1 176.1l-6.9 1.9M176.1 174l-6.9 1.9M176.1 171.7l-6.9 1.8M176.1 172.3l-6.9 1.8M176.1 172.8l-6.9 1.9M176.1 173.4l-6.9 1.9M176.1 174.5l-6.9 1.9M176.1 176.9l-6.9 1.8M176.1 177.5l-6.9 1.8M176.1 178.1l-6.9 1.8"/>
<path d="M176.1 178.6l-6.9 1.9M176.1 179.2l-6.9 1.9M176.1 172l-6.9 1.9M176.1 172.6l-6.9 1.9M176.1 173.2l-6.9 1.8M176.1 173.8l-6.9 1.8M176.1 174.4l-6.9 1.8M176.1 176.7l-6.9 1.8M176.1 177.2l-6.9 1.9M176.1 177.8l-6.9 1.9M176.1 178.4l-6.9 1.9M176.1 179l-6.9 1.8"/>
<path d="M176.1 179.6l-6.9 1.8M194.9 163.2l-11.5 3M194.9 169l-11.5 3M194.9 174.8l-28.8 7.7M62.1 181.4l-12.4 3.3M62.1 187.2l-2.7 .6M81.1 196.6h84.5M139.3 180.4l-7 1.8M139.3 180.9l-7 1.9M139.3 181.5l-7 1.9M139.3 182.1l-7 1.9M139.3 182.7l-7 1.9"/>
<path d="M139.3 183.3l-7 1.8M139.3 184.4l-4.4 1.2M139.3 185l-2.3 .6M139.3 185.6h-.1M139.3 180.2l-7 1.8M139.3 180.8l-7 1.8M139.3 181.3l-7 1.9M139.3 181.9l-7 1.9M139.3 182.5l-7 1.9M139.3 183l-7 2M139.3 183.6l-7 1.9M139.3 184.2l-5.2 1.4"/>
<path d="M139.3 184.8l-3 .8M139.3 185.4l-.9 .2M142.3 183l-18 4.8M176.1 180.3l-6.9 1.9M176.1 180.9l-6.9 1.9M176.1 181.5l-6.9 1.9M176.1 182.1l-6.9 1.9M176.1 182.7l-6.9 1.8M176.1 183.3l-6.9 1.8M176.1 183.9l-6.6 1.7M176.1 184.4l-4.4 1.2M176.1 185l-2.3 .6"/>
<path d="M176.1 180.2l-6.9 1.8M176.1 180.7l-6.9 1.9M176.1 181.3l-6.9 1.9M176.1 181.9l-6.9 1.9M176.1 182.5l-6.9 1.8M176.1 183l-6.9 1.9M176.1 183.6l-6.9 1.9M176.1 184.2l-5.2 1.4M176.1 184.8l-3 .8M176.1 185.4l-.9 .2M194.9 180.6l-27.2 7.2M194.9 186.4l-5.6 1.4"/>
<path d="M41.6 228.9h151.5v18.2h-151.5zM60 228.9v18.2M70.8 228.9v18.2M103.6 228.9v18.2M131.8 228.9v18.2M150.4 228.9v18.2M168.4 228.9v18.2M168.4 235.2h24.7M176.6 235.2v11.9M181.2 236.7v3.3M184.8 235.2v11.9M41.6 241.6h151.5"/>
<circle cx="99.6" cy="86.1" r=".66"/>
<circle cx="127" cy="84.1" r="2.05"/>
<circle cx="146.7" cy="86.5" r=".66"/>
<circle cx="259.2" cy="113.3" r="7.3"/>
<circle cx="100.3" cy="138.3" r=".44"/>
<circle cx="86.6" cy="196.5" r="5.5"/>
<circle cx="181.3" cy="238.3" r="1.08"/>
</g>
<g fill="#000" stroke="#000" stroke-width=".23">
<path d="M70.2 141.5l5.6 .5h-5.6zM70.2 143.3h12.7v.6zM70.2 151.8h12.7l-7.1 .8zM80.6 150.7h2.3z"/>
<path d="M70.2 143.3l12.7 .6zM80.6 143.9h2.3z"/>
<path d="M70.2 151.8v.8h5.6zM70.2 152.6h5.6l-5.6 .5z"/>
<path d="M70.2 142l12.7 .7-7.1-.7zM70.2 142l12.7 .7h-12.7z"/>
<path d="M70.2 142.7l12.7 .6v-.6zM70.2 142.7l12.7 .6h-12.7z"/>
<path d="M70.2 143.3h12.7zM70.2 143.3h12.7z"/>
<path d="M80.6 150.7l2.3 .5v-.5zM70.2 151.2l10.4-.5 2.3 .5z"/>
<path d="M70.2 151.2l12.7 .1zM70.2 151.2l12.7 .1z"/>
<path d="M70.2 151.3l12.7 .5v-.5zM70.2 151.3l12.7 .5h-12.7z"/>
</g>
<text font-size="10.2" x="53.2" y="267.3">BatStateU</text>
<g font-size="5.4">
<text x="66.9" y="90.1">4</text>
<text x="194.2" y="100.1">7</text>
<text x="54.1" y="107.3">2</text>
<text x="267.7" y="111.3">TURBINE CONNECTION DIAGRAM</text>
<text x="43" y="129.4">1</text>
<text x="93.5" y="195.9">DETAILS OF STEAM TURBINE</text>
</g>
<g font-size="5.2">
<text x="272" y="70.1">HP</text>
<text x="288.6" y="70.4">IP</text>
<text x="324.5" y="70.3">LP</text>
<text x="344.1" y="70.1">LP</text>
</g>
<g font-size="5.1">
<text x="167.1" y="76.1">5</text>
<text x="180.2" y="85.9">6</text>
<text x="62.3" y="97.7">3</text>
</g>
<text font-size="4.8" x="311.4" y="138.7">STEAM PIPE SIZING AND OUTLET</text>
<g font-size="4.1">
<text x="269.6" y="56.5">1</text>
<text x="271.3" y="83.2">23</text>
<text x="277.3" y="81.7">4</text>
<text x="289" y="84.4">4</text>
<text x="295.3" y="86">5</text>
<text x="337.3" y="87.1">6</text>
<text x="339.8" y="90">7</text>
<text x="342.6" y="92.6">8</text>
<text x="349.5" y="100.7">9</text>
</g>
<g font-size="3.6">
<text x="254.7" y="112.3">DWG</text>
<text x="256.9" y="117.9">13</text>
<text x="93.9" y="199.9">SCALE:</text>
<text x="109" y="199.9">NTS</text>
<text x="41.2" y="227.4">EQUIPMENT SCHEDULE FOR STEAM TURBINE</text>
<text x="170.7" y="233.2">ELECTRICAL</text>
<text x="43.8" y="236.5">TAG NO.</text>
<text x="62" y="236.5">QTY</text>
<text x="73" y="236.5">MANUFACTURER</text>
<text x="105.9" y="236.4">MAKE/MODEL</text>
<text x="133" y="238.8">PRESSURE</text>
<text x="136.3" y="234.4">INLET</text>
<text x="153.3" y="234.4">STEAM</text>
<text x="153.3" y="238.6">TEMP.</text>
<text x="172.6" y="239.7">f</text>
<text x="187.7" y="239.6">v</text>
<text x="45.9" y="245.6">ST-10X</text>
<text x="64.4" y="245.5">2</text>
<text x="80.4" y="245.5">SIEMENS</text>
<text x="106.8" y="245.6">SPP SST-5000</text>
<text x="134.3" y="245.6">260 BAR</text>
<text x="154.3" y="245.6">600 C</text>
<text x="170.7" y="245.6">60</text>
<text x="180.2" y="245.6">3</text>
<text x="185.9" y="245.6">220</text>
</g>
<g font-size="3.1">
<text x="219.9" y="135.9">STEAM TURBINE SPECIFICATIONS</text>
<text x="219.7" y="143.3">CAPACITY</text>
<text x="263.8" y="143.3">300MW</text>
<text x="219.6" y="147.1">EFFICIENCY</text>
<text x="263.7" y="147.1">53%</text>
<text x="219.6" y="154.5">BLADE LENGTH</text>
<text x="219.9" y="150.8">SPEED</text>
<text x="263.6" y="154.5">66-95 cm</text>
<text x="263.8" y="150.8">3600 RPM</text>
<text x="219.7" y="158.2">OPERATING PRESSURE</text>
<text x="219.7" y="162">OPERATING TEMPERATURE</text>
<text x="263.8" y="158.2">200 BAR</text>
<text x="263.8" y="162">460 C</text>
<text x="220.2" y="180.8">STEAM TURBINE MAINTENANCE SCHEDULE</text>
<text x="220.1" y="188.3">OPERATING HRS.</text>
<text x="220.1" y="192">25000</text>
<text x="255.2" y="192">MINOR</text>
<text x="255.4" y="188.3">SEVERITY</text>
<text x="220.1" y="195.7">50000</text>
<text x="255.2" y="195.7">MEDIUM</text>
<text x="219.8" y="203.1">100000</text>
<text x="220" y="199.4">75000</text>
<text x="255.2" y="199.4">MINOR</text>
<text x="255.2" y="203.1">MAJOR</text>
</g>
<g font-size="2.7">
<text x="288.1" y="26.7">LEGEND:</text>
<text x="288.1" y="33.3">CODE</text>
<text x="303.7" y="33.3">DESCRIPTION</text>
<text x="290.6" y="36.6">LP</text>
<text x="290.6" y="39.9">IP</text>
<text x="303.7" y="36.6">LOW PRESSURE TURBINE</text>
<text x="303.7" y="39.9">INTERMEDIATE PRESSURE TURBINE</text>
<text x="289.8" y="43.3">HP</text>
<text x="303.7" y="43.3">HIGH PRESSURE TURBINE</text>
<text x="76.2" y="48.3">LEGEND:</text>
<text x="76" y="58.2">1</text>
<text x="76.2" y="54.9">NO.</text>
<text x="84" y="54.9">DESCRIPTION</text>
<text x="84.2" y="58.2">TURNING GEAR</text>
<text x="131" y="58.2">5</text>
<text x="138.7" y="58.2">PUSH ROD</text>
<text x="76.3" y="61.5">2</text>
<text x="76.3" y="64.9">3</text>
<text x="84" y="61.5">HIGH PRESSURE TURBINE</text>
<text x="84" y="64.9">INTERMEDIATE PRESSURE TURBINE</text>
<text x="131" y="61.5">6</text>
<text x="131" y="64.9">7</text>
<text x="138.7" y="64.9">LOW PRESSURE TURBINE</text>
<text x="138.8" y="61.5">CROSS OVER PIPE</text>
<text x="76.3" y="68.2">4</text>
<text x="84" y="68.2">BLADE RING</text>
<text x="83.3" y="195.8">DWG</text>
<text x="85.8" y="199.9">12</text>
<text x="220" y="210.3">FOR</text>
<text x="220.1" y="213.7">COMPONENTS,</text>
<text x="228.9" y="210.3">MINOR:</text>
<text x="242.3" y="210.3">VISUAL</text>
<text x="244.2" y="213.7">FUNCTIONAL</text>
<text x="254.7" y="210.3">INSPECTION</text>
<text x="265.2" y="213.7">CHECKS,</text>
<text x="273.7" y="210.3">OF</text>
<text x="280.9" y="210.3">ACCESSIBLE</text>
<text x="280.9" y="213.7">ALIGNMENT</text>
<text x="310.6" y="211.5">NOTES:</text>
<text x="220.1" y="217">CHECKS,</text>
<text x="312.4" y="218.1">1.</text>
<text x="312.7" y="221.4">2.</text>
<text x="318.6" y="218.1">THE STEAM VELOCITY IS LIMITED TO 100m/s</text>
<text x="318.6" y="221.4">THE MATERIALS FOR PIPING IS ASTM A 213 T5,</text>
<text x="220" y="223.8">FOR</text>
<text x="220.1" y="227.2">OVERHAUL,</text>
<text x="228.7" y="223.8">MEDIUM:</text>
<text x="237.4" y="227.2">BEARING</text>
<text x="243.6" y="223.8">MINOR</text>
<text x="251.3" y="227.2">INSPECTION,</text>
<text x="256" y="223.8">INSPECTION</text>
<text x="269.7" y="227.2">BLADE</text>
<text x="274.8" y="223.8">SCOPE,</text>
<text x="280.3" y="227.2">INSPECTION,</text>
<text x="287.8" y="223.8">VALVE</text>
<text x="318.6" y="224.7">SCHED 40</text>
<text x="220.2" y="230.5">AUXILIARY EQUIPMENT INSPECTION, OIL PUMP INSPECTION</text>
<text x="312.7" y="228">3.</text>
<text x="318.4" y="228">PIPING FOR 6,7,8 WILL BE CUSTOM BUILT(INSIDE</text>
<text x="318.4" y="231.4">DIA. IS GIVEN ABOVE)</text>
<text x="220" y="237.3">FOR MAJOR: MEDIUM INSPECTION SCOPE, OPENING OF</text>
<text x="312.7" y="234.7">4.</text>
<text x="318.6" y="238">ASTM A 913 B5</text>
<text x="318.6" y="234.7">THE MATERIAL FOR BOLTS NUTS AND STUDS IS</text>
<text x="220.1" y="244.1">CLEARANCE</text>
<text x="220.2" y="240.7">TURBINE SECTIONS, ROTOR INSPECTION, WELD INSPECTION,</text>
<text x="239" y="244.1">AND</text>
<text x="247.7" y="244.1">WEARS</text>
<text x="259.4" y="244.1">CHECK,</text>
<text x="272.1" y="244.1">RUN-OUT</text>
<text x="286.4" y="244.1">CHECK,</text>
<text x="312.7" y="241.3">5.</text>
<text x="318.6" y="244.6">234 WP5</text>
<text x="318.6" y="241.3">THE MATERIAL FOR WROUGHT FITTINGS IS ASTM A</text>
<text x="220" y="247.4">REPLACEMENT OF RELATED PARTS.</text>
<text x="194.6" y="265.5">600 MW COAL-FIRED POWER PLANT</text>
<text x="259.7" y="266.1">MPR POWER</text>
<text x="349.7" y="269.6">DETAILS OF STEAM</text>
<text x="205.2" y="270.5">LEMERY BATANGAS</text>
<text x="258.2" y="271.1">CORPORATION</text>
<text x="356.5" y="274.5">TURBINE</text>
</g>
<g font-size="2.4">
<text x="248.1" y="274.8">ENGR. LEMUEL ARNEL A. RIVERA</text>
<text x="387.3" y="270.3">A</text>
<text x="387.3" y="273.1">7</text>
</g>
<g font-size="2.3" fill="#f00">
<text x="36.6" y="263.8" transform="rotate(-56 36.6 263.8)">S</text>
<text x="38.1" y="262.6" transform="rotate(-33 38.1 262.6)">S</text>
<text x="39" y="262" transform="rotate(-14 39 262)">T</text>
<text x="40.1" y="261.6" transform="rotate(-6 40.1 261.6)">A</text>
<text x="41.5" y="261.5" transform="rotate(3 41.5 261.5)">T</text>
<text x="42.9" y="261.5" transform="rotate(12 42.9 261.5)">E</text>
<text x="45.2" y="262.1" transform="rotate(37 45.2 262.1)">U</text>
<text x="46.4" y="263" transform="rotate(46 46.4 263)">N</text>
<text x="34.5" y="269.5" transform="rotate(-86 34.5 269.5)">A</text>
<text x="34.6" y="267.9" transform="rotate(-78 34.6 267.9)">N</text>
<text x="35" y="266.4" transform="rotate(-65 35 266.4)">G</text>
<text x="35.5" y="265" transform="rotate(-57 35.5 265)">A</text>
<text x="47.5" y="264.1" transform="rotate(52 47.5 264.1)">I</text>
<text x="47.9" y="264.6" transform="rotate(61 47.9 264.6)">V</text>
<text x="48.7" y="265.9" transform="rotate(74 48.7 265.9)">E</text>
<text x="49" y="267.3" transform="rotate(84 49 267.3)">R</text>
<text x="49.1" y="270" transform="rotate(100 49.1 270)">I</text>
<text x="49.2" y="268.7" transform="rotate(94 49.2 268.7)">S</text>
<text x="34.7" y="270.6" transform="rotate(-94 34.7 270.6)">T</text>
<text x="35.2" y="271.8" transform="rotate(-110 35.2 271.8)">A</text>
<text x="35.9" y="273" transform="rotate(-114 35.9 273)">B</text>
<text x="48.5" y="271.9" transform="rotate(122 48.5 271.9)">Y</text>
<text x="49" y="270.6" transform="rotate(115 49 270.6)">T</text>
</g>
<g font-size="2.3">
<text x="99.5" y="266.7">ENGR. LEMUEL ARNEL A. RIVERA</text>
<text x="152.3" y="266.5">ENGR. ALLAN B. DE VILLA</text>
</g>
<text font-size="2.2" x="51.2" y="277.7">MECHANICAL ENGINEERING DEPARTMENT</text>
<text font-size="2.1" x="268.7" y="160.6">o</text>
<g font-size="2">
<text x="65.2" y="270">BATANGAS STATE UNIVERSITY</text>
<text x="58.9" y="272.2">Gov. Pablo Borbon Main Campus II</text>
<text x="68.8" y="274.4">Alangilan, Batangas City</text>
</g>
<text font-size="1.8" x="263.1" y="277">PRESIDENT</text>
<g font-size="1.7">
<text x="96.3" y="260.4">PROJECT LEADER</text>
<text x="143.4" y="260.5">INSTRUCTOR</text>
<text x="193.9" y="260.5">PROJECT / LOCATION:</text>
<text x="247.4" y="260.5">OWNER</text>
<text x="318.9" y="260.5">No.</text>
<text x="325.5" y="260.5">REVISIONS</text>
<text x="337.9" y="260.5">DATE</text>
<text x="346" y="262.2">SHEET CONTENT</text>
<text x="378.3" y="262.2">SHEET NO.</text>
<text x="292.1" y="265.8">ENGR. BRYAN MERCADO</text>
<text x="291.9" y="275.9">ENGR. LEMUEL ARNEL</text>
<text x="292.1" y="271">ENGR. VINCE LEMUEL</text>
<text x="292.1" y="273">PANOPIO</text>
<text x="193.3" y="276.6">BatStateU Main Campus 2</text>
<text x="193.3" y="278.3">Alangilan Batangas City</text>
<text x="291.9" y="278">RIVERA</text>
</g>
<g font-size="1.6">
<text x="109.2" y="268.4">MECHANICAL ENGINEER</text>
<text x="151.2" y="268.5">PROFESSIONAL MECHANICAL ENGINEER</text>
<text x="96.5" y="273.4">PRC Reg No.:</text>
<text x="96.7" y="276">TIN:</text>
<text x="120.6" y="276">GROUP NO: 05</text>
<text x="120.7" y="273.3">SECTION: ME - 5302</text>
<text x="142.9" y="273.4">PRC Reg No.</text>
<text x="160.1" y="270">ASEAN ENGINEER</text>
<text x="166.8" y="273.3">PTR No.</text>
<text x="120.7" y="278.6">DATE SUB: JULY 1, 2019</text>
<text x="142.9" y="276.1">TIN:</text>
<text x="166.7" y="276.1">Issued on:</text>
<text x="166.9" y="278.7">Issued at:</text>
</g>
<text font-size="1.3" x="291.6" y="260.4">PREPARED BY:</text>
<g font-size="1.3" fill="#f00">
<text x="40.7" y="274" transform="rotate(8 40.7 274)">1</text>
<text x="41.3" y="274.1">90</text>
<text x="42.6" y="274.1" transform="rotate(-11 42.6 274.1)">3</text>
<text x="38.1" y="276.1" transform="rotate(25 38.1 276.1)">P</text>
<text x="38.7" y="276.5" transform="rotate(16 38.7 276.5)">H</text>
<text x="39.7" y="276.8" transform="rotate(11 39.7 276.8)">I</text>
<text x="40.3" y="276.9" transform="rotate(9 40.3 276.9)">L</text>
<text x="41.1" y="277">IP</text>
<text x="42.2" y="277.1" transform="rotate(-7 42.2 277.1)">P</text>
<text x="42.9" y="277.1" transform="rotate(-6 42.9 277.1)">I</text>
<text x="43.4" y="277" transform="rotate(-13 43.4 277)">N</text>
<text x="44.3" y="276.8" transform="rotate(-16 44.3 276.8)">E</text>
<text x="45" y="276.6" transform="rotate(-14 45 276.6)">S</text>
</g>
</svg>
